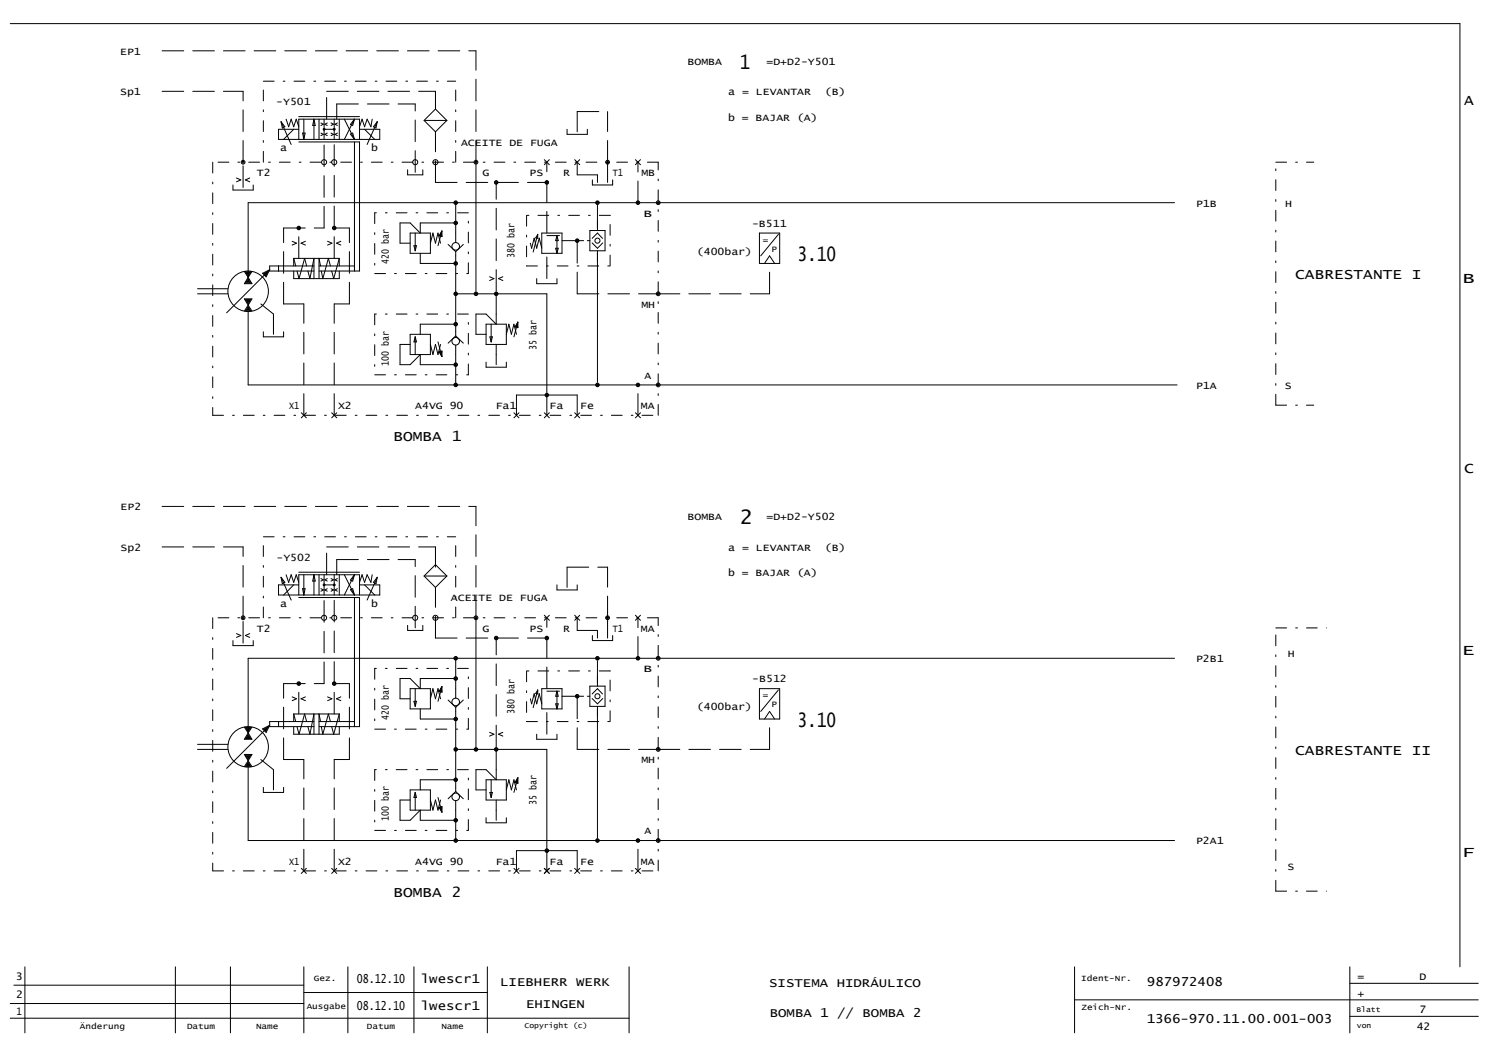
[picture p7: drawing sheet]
<svg xmlns="http://www.w3.org/2000/svg" width="582mm" height="406mm" viewBox="0 0 582 406" stroke-linecap="round" stroke-linejoin="round" font-family="sans-serif">
<g fill="none" stroke="#000" stroke-width=".39">
<path d="M4 9.2h567v369M109.9 47.6l1.5 2-1 .5zM109.9 47.6l4 8.9M111.9 46.6l1 3 1-3 1 3 1-3 1 3M114.9 50.6l-4 3.9M116.9 50.6h-8v3.9h39.6v-3.9h-7.9M116.9 54.5v-7.9h23.7v7.9M116.9 55.5h23.7v50.5h-15.8M116.9 45.6h23.7M118.3 52.1h1l-.5 2.4zM118.8 46.6v7.9M122.8 46.6v7.9"/>
<path d="M122.8 46.6l.5 2.5h-1zM124.8 46.6v7.9M125.5 48.1l1 .5-1 .5M125.5 52.1l1 .4-1 .5M126.8 50.6h3.9M126.8 46.6v7.9M128 48.1l-.9 .5 .9 .5M128 52.1l-.9 .4 .9 .5M129.5 48.1l.9 .5-.9 .5M129.5 52.1l.9 .4-.9 .5M130.7 46.6v7.9M132 48.1l-1 .5 1 .5"/>
<path d="M132 52.1l-1 .4 1 .5M132.7 46.6v7.9M134.7 46.6l3.9 7.9M137.1 52.5l.8-.4 .7 2.4zM138.6 46.6l-.7 2.5-.8-.4zM138.6 46.6l-3.9 7.9M138.6 55.5v50.5M142.6 50.6l4 3.9M145.6 46.6l-.5 3-1.5-3-1 3-1-3-1 3M147.6 47.6l-.5 2.5-1-.5zM147.6 47.6l-4 8.9M165.9 47.1l4.4-4.5 4.5 4.5-4.5 4.5z"/>
<path d="M221.8 50.6v1.9h7.9v-1.9M91.1 72.3v2h7.9v-2M92.5 69.6l1.7 .8-1.7 .7M97.7 69.6l-1.7 .8 1.7 .7M159.4 66.4v2h6v-2M178.2 79.3v15.6M186.2 63.4v50.5M212.9 62.4l2 2M214.9 62.4l-2 2M224.8 62.4l2 2M226.8 62.4l-2 2M231.7 70.4v1.9h7.9v-1.9"/>
<path d="M248.5 62.4l2 2M250.5 62.4l-2 2M459.4 79.3h-362.3v29.2M114.3 94.4l1.7 .7-1.7 .8M119.5 94.4l-1.7 .7 1.7 .8M128.1 94.4l1.7 .7-1.7 .8M133.3 94.4l-1.7 .7 1.7 .8M160.4 91.2h7.9v7.9h-7.9zM161.9 96.1h1l-.5 2zM162.4 91.2v6.9M164.4 99.1v3.9h13.8M168.3 95.1l1-3.9 1 3.9 1-3.9 1 3.9"/>
<path d="M172.8 90.4l.1 2.1-1.2-.3zM172.8 90.4l-1.5 5.7M172.8 90.4l-.8 1.8 .7 .2v-1.4l-.4 1.1 .3 .1-.1-.7M175.3 95.6l2.9 2.8M178.2 87.2h-13.8v4M178.2 98.4v33M181.2 95.6l-3 2.8M207.4 95.1l.5 2 1-4 1 4 1-4 1 4M210.3 91.8l-.8 1.2 .8 .2v-1.5l-1.8 6.9M211.9 91.2h7.9v7.9h-7.9zM213.9 92.1h4.9M217.3 97.1h1l-.5 2z"/>
<path d="M217.8 92.1l.5 2h-1zM217.8 92.1v7M229.7 94.1h1M230.7 90.2h6v7.9h-6zM231.6 95l2.1 2.1 2.1-2.1M231.6 93.2l2.1-2 2 2M233.7 80.3v9.9M233.7 98.1v51.5M297 91.2h8v11.8h-8zM304.5 91.7l-7 8.4M77.3 114.9h11.8M77.3 112.9h11.8"/>
<path d="M95.6 116.9h2.9l-1.4 2.5zM95.6 106.2l1.5 2.3M96 106.3h2.1l-1 1.7zM96.1 117.2h2l-1 1.6zM96.5 106.6h1.2l-.6 .8zM96.6 117.5h1l-.5 .7zM96.9 117.7l.2 .2 .2-.2h-.3M96.9 110.2l.2-.2 .2 .2zM97 106.9h.2zM97.1 120l1 1.6h-2zM97.1 108.5l1.4 2.5h-2.9zM97.1 109.1l1 1.6h-2z"/>
<path d="M97.1 109.7l.5 .7h-1zM97.1 119.4l1.4 2.3M97.1 119.4l-1.5 2.3M98.5 106.2l-1.4 2.3M102.7 106.9l2.8-1.4-1.4 2.8zM103.2 107l1.6-.8-.8 1.6zM103.7 107.1l.4-.2-.2 .5zM105.5 105.5l-16.9 16.8M108.9 104v2M114.9 106v3h17.8v-3M114.9 101.1v2.9M114.9 101.1l.8 2.9"/>
<path d="M114.9 101.1h17.8M119.9 104l-.8-2.9-2.1 7.9-.8-3M120.4 106l.8 3 1.6-7.9v7.9M122.8 104h-17.3v2h17.3M124.8 104h13.8M125.4 104l-.6-2.9v7.9M129.2 104l-.8-2.9-2.1 7.9-.6-3M132.7 101.1v2.9M132.7 101.1l-2.2 7.9-.8-3M178.2 114.9h35.7v47.5M191.5 108.2l1.7 .8-1.7 .7M194.1 114.9v11.9"/>
<path d="M196.7 108.2l-1.7 .8 1.7 .7M209.9 109v2h7.9v-2M299 103l2-2.9 2 2.9M97.1 121.8v28.8h363.3M97.1 120.5l.5 .8h-1zM97.1 120.8l.2 .3h-.4zM103 129.8v1.9h7.9v-1.9M160.4 130.8h7.9v7.9h-7.9zM162.4 131.7v7M162.4 131.7l.5 2h-1zM164.4 138.7v3.9h13.8M168.3 134.7l1 4 1-4 1 4 1-4"/>
<path d="M171.3 133.7l1.5 5.8M171.7 137.6l1.2-.3-.1 2.2zM172.5 138.3l.1-.6-.3 .1 .4 1v-1.3l-.7 .2 .8 1.8M178.2 126.8h-13.8v4M178.2 135v15.6M178.2 131.4l3 2.8M178.2 131.4l-2.9 2.8M190.1 126.8h7.9v7.9h-7.9zM191.6 131.7h1l-.5 2zM192.1 126.8v6.9M194.1 134.7v7.9M198 130.8l1-4 1 4 1-4 1 4"/>
<path d="M202.5 126l.1 2.2-1.2-.3zM202.5 126l-1.5 5.7M202.5 126l-.8 1.8 .7 .2v-1.4l-.4 1.1 .3 .1-.1-.6M190.1 141.6v2h7.9v-2M117.8 161.4l2 2M119.8 161.4l-2 2M129.7 161.4l2 2M131.7 161.4l-2 2M201 161.4l2 2M202 162.4v-7.9h23.8v7.9M203 161.4l-2 2M212.9 161.4l2 2"/>
<path d="M214.9 161.4l-2 2M224.8 161.4l2 2M226.8 161.4l-2 2M248.5 161.4l2 2M250.5 161.4l-2 2M109.9 225.8l1.5 2-1 .5zM109.9 225.8l4 8.9M111.9 224.8l1 3 1-3 1 3 1-3 1 3M114.9 228.8l-4 3.9M116.9 228.8h-8v3.9h39.6v-3.9h-7.9M116.9 232.7v-7.9h23.7v7.9M116.9 233.7h23.7v50.5h-15.8"/>
<path d="M116.9 223.8h23.7M118.3 230.3h1l-.5 2.4zM118.8 224.8v7.9M122.8 224.8v7.9M122.8 224.8l.5 2.5h-1zM124.8 224.8v7.9M125.5 226.3l1 .5-1 .5M125.5 230.3l1 .4-1 .5M126.8 224.8v7.9M126.8 228.8h3.9M128 226.3l-.9 .5 .9 .5M128 230.3l-.9 .4 .9 .5"/>
<path d="M129.5 226.3l.9 .5-.9 .5M129.5 230.3l.9 .4-.9 .5M130.7 224.8v7.9M132 226.3l-1 .5 1 .5M132 230.3l-1 .4 1 .5M132.7 224.8v7.9M134.7 224.8l3.9 7.9M137.1 230.7l.8-.4 .7 2.4zM138.6 224.8l-.7 2.5-.8-.4zM138.6 224.8l-3.9 7.9M138.6 233.7v50.5M142.6 228.8l4 3.9"/>
<path d="M145.6 224.8l-.5 3-1.5-3-1 3-1-3-1 3M147.6 225.8l-.5 2.5-1-.5zM147.6 225.8l-4 8.9M165.9 225.3l4.4-4.5 4.5 4.5-4.5 4.5zM217.8 228.8v1.9h8v-1.9M91.1 250.5v2h7.9v-2M92.5 247.8l1.7 .8-1.7 .7M97.7 247.8l-1.7 .8 1.7 .7M159.4 244.6v2h6v-2M178.2 257.5v15.6M186.2 241.6v50.5M212.9 240.6l2 2"/>
<path d="M214.9 240.6l-2 2M224.8 240.6l2 2M226.8 240.6l-2 2M231.7 248.6v1.9h7.9v-1.9M233.7 258.5v9.9M248.5 240.6l2 2M250.5 240.6l-2 2M459.4 257.5h-362.3v29.2M114.3 272.6l1.7 .7-1.7 .8M114.9 279.3v2.9M114.9 279.3l.8 2.9M114.9 279.3h17.8"/>
<path d="M119.5 272.6l-1.7 .7 1.7 .8M128.1 272.6l1.7 .7-1.7 .8M132.7 279.3v2.9M132.7 279.3l-2.2 7.9-.8-3M133.3 272.6l-1.7 .7 1.7 .8M160.4 269.4h7.9v7.9h-7.9zM161.9 274.3h1l-.5 2zM162.4 269.4v6.9M164.4 277.3v3.9h13.8M168.3 273.3l1-3.9 1 3.9 1-3.9 1 3.9M172.8 268.6l.1 2.1-1.2-.3zM172.8 268.6l-1.5 5.7"/>
<path d="M172.8 268.6l-.8 1.8 .7 .2v-1.4l-.4 1.1 .3 .1-.1-.7M175.3 273.8l2.9 2.8M178.2 265.4h-13.8v4M178.2 276.6v33M181.2 273.8l-3 2.8M207.4 273.3l.5 2 1-4 1 4 1-4 1 4M210.3 270l-.8 1.2 .8 .2v-1.5l-1.8 6.9M211.9 269.4h7.9v7.9h-7.9zM213.9 270.3h4.9M217.3 275.3h1l-.5 2zM217.8 270.3v7M217.8 270.3l.5 2h-1z"/>
<path d="M229.7 272.3h1M230.7 268.4h6v7.9h-6zM231.6 273.2l2.1 2.1 2.1-2.1M231.6 271.4l2.1-2 2 2M233.7 276.3v51.5M297 269.4h8v11.8h-8zM304.5 269.9l-7 8.4M77.3 293.1h11.8M77.3 291.1h11.8M95.6 295.1h2.9l-1.4 2.5zM95.6 284.4l1.5 2.3M96 284.5h2.1l-1 1.7z"/>
<path d="M96.1 295.4h2l-1 1.6zM96.5 284.8h1.2l-.6 .8zM96.6 295.7h1l-.5 .7zM96.9 295.9l.2 .2 .2-.2h-.3M96.9 288.4l.2-.2 .2 .2zM97 285.1h.2zM97.1 298.2l1 1.6h-2zM97.1 298.7l.5 .8h-1zM97.1 299l.2 .3h-.4zM97.1 286.7l1.4 2.5h-2.9zM97.1 287.3l1 1.6h-2zM97.1 287.9l.5 .7h-1z"/>
<path d="M97.1 297.6l1.4 2.3M97.1 297.6l-1.5 2.3M98.5 284.4l-1.4 2.3M102.7 285.1l2.8-1.4-1.4 2.8zM103.2 285.2l1.6-.8-.8 1.6zM103.7 285.3l.4-.2-.2 .5zM105.5 283.7l-16.9 16.8M108.9 282.2v2M114.9 284.2v3h17.8v-3M119.9 282.2l-.8-2.9-2.1 7.9-.8-3M120.4 284.2l.8 3 1.6-7.9v7.9M122.8 282.2h-17.3v2h17.3"/>
<path d="M124.8 282.2h13.8M125.4 282.2l-.6-2.9v7.9M129.2 282.2l-.8-2.9-2.1 7.9-.6-3M178.2 293.1h35.7v47.5M191.5 286.4l1.7 .8-1.7 .7M194.1 293.1v11.9M196.7 286.4l-1.7 .8 1.7 .7M209.9 287.2v2h7.9v-2M299 281.2l2-2.9 2 2.9M97.1 300v28.8h362.3M103 308v1.9h7.9v-1.9M160.4 309h7.9v7.9h-7.9z"/>
<path d="M162.4 309.9v7M162.4 309.9l.5 2h-1zM164.4 316.9v3.9h13.8M168.3 312.9l1 4 1-4 1 4 1-4M171.3 311.9l1.5 5.8M171.7 315.8l1.2-.3-.1 2.2zM172.5 316.5l.1-.6-.3 .1 .4 1v-1.3l-.7 .2 .8 1.8M178.2 305h-13.8v4M178.2 313.2v15.6M178.2 309.6l3 2.8M178.2 309.6l-2.9 2.8M190.1 305h7.9v7.9h-7.9z"/>
<path d="M190.1 319.8v2h7.9v-2M191.6 309.9h1l-.5 2zM192.1 305v6.9M194.1 312.9v7.9M198 309l1-4 1 4 1-4 1 4M202.5 304.2l.1 2.2-1.2-.3zM202.5 304.2l-1.5 5.7M202.5 304.2l-.8 1.8 .7 .2v-1.4l-.4 1.1 .3 .1-.1-.6M117.8 339.6l2 2M119.8 339.6l-2 2M129.7 339.6l2 2M131.7 339.6l-2 2"/>
<path d="M201 339.6l2 2M203 339.6l-2 2M212.9 339.6l2 2M214.9 339.6l-2 2M224.8 339.6l2 2M226.8 339.6l-2 2M248.5 339.6l2 2M250.5 339.6l-2 2M202 340.6v-7.9h23.8v7.9M9.7 378.2v25.8M68.6 378.2v25.8M90.1 378.2v25.8"/>
<path d="M118.8 378.2v25.8M136.1 378.2v25.8M161.9 378.2v25.8M190.6 378.2v25.8M246.1 378.2v25.8M420.3 378.2v25.8M528 378.2v25.8M4 398.3h242.1M4 392.5h114.8M5.4 385.3h113.4M118.8 388.2h71.8M420.3 391.1h157.9"/>
<path d="M528 397.5h50.2M528 384.6h50.2"/>
<circle cx="126.8" cy="50.6" r=".35"/>
<circle cx="126.8" cy="50.6" r=".25"/>
<circle cx="126.8" cy="50.6" r=".1"/>
<circle cx="130.7" cy="50.6" r=".35"/>
<circle cx="130.7" cy="50.6" r=".25"/>
<circle cx="130.7" cy="50.6" r=".1"/>
<circle cx="95.1" cy="63.4" r=".74"/>
<circle cx="95.1" cy="63.4" r=".37"/>
<circle cx="126.8" cy="63.4" r=".99"/>
<circle cx="130.7" cy="63.4" r=".99"/>
<circle cx="162.4" cy="63.4" r=".99"/>
<circle cx="170.3" cy="63.4" r=".99"/>
<circle cx="178.2" cy="79.3" r=".5"/>
<circle cx="178.2" cy="79.3" r=".69"/>
<circle cx="178.2" cy="79.3" r=".2"/>
<circle cx="186.2" cy="63.4" r=".37"/>
<circle cx="186.2" cy="63.4" r=".74"/>
<circle cx="194.1" cy="71.4" r=".69"/>
<circle cx="194.1" cy="71.4" r=".5"/>
<circle cx="194.1" cy="71.4" r=".2"/>
<circle cx="213.9" cy="71.4" r=".69"/>
<circle cx="213.9" cy="71.4" r=".5"/>
<circle cx="213.9" cy="71.4" r=".2"/>
<circle cx="233.7" cy="79.3" r=".5"/>
<circle cx="233.7" cy="79.3" r=".69"/>
<circle cx="233.7" cy="79.3" r=".2"/>
<circle cx="237.6" cy="63.4" r=".74"/>
<circle cx="237.6" cy="63.4" r=".37"/>
<circle cx="249.5" cy="79.3" r=".5"/>
<circle cx="249.5" cy="79.3" r=".69"/>
<circle cx="249.5" cy="79.3" r=".2"/>
<circle cx="257.4" cy="79.3" r=".74"/>
<circle cx="257.4" cy="79.3" r=".37"/>
<circle cx="116.9" cy="89.2" r=".5"/>
<circle cx="116.9" cy="89.2" r=".69"/>
<circle cx="116.9" cy="89.2" r=".2"/>
<circle cx="130.7" cy="89.2" r=".5"/>
<circle cx="130.7" cy="89.2" r=".69"/>
<circle cx="130.7" cy="89.2" r=".2"/>
<circle cx="178.2" cy="96.4" r="1.49"/>
<circle cx="178.2" cy="87.2" r=".5"/>
<circle cx="178.2" cy="87.2" r=".69"/>
<circle cx="178.2" cy="87.2" r=".2"/>
<circle cx="225.8" cy="94.1" r=".69"/>
<circle cx="225.8" cy="94.1" r=".5"/>
<circle cx="225.8" cy="94.1" r=".2"/>
<circle cx="233.7" cy="94.1" r=".99"/>
<circle cx="97.1" cy="113.9" r="7.9"/>
<circle cx="178.2" cy="103" r=".5"/>
<circle cx="178.2" cy="114.9" r=".5"/>
<circle cx="178.2" cy="103" r=".69"/>
<circle cx="178.2" cy="114.9" r=".69"/>
<circle cx="178.2" cy="114.9" r=".2"/>
<circle cx="178.2" cy="103" r=".2"/>
<circle cx="186.2" cy="114.9" r=".69"/>
<circle cx="186.2" cy="114.9" r=".5"/>
<circle cx="186.2" cy="114.9" r=".2"/>
<circle cx="194.1" cy="114.9" r=".69"/>
<circle cx="194.1" cy="114.9" r=".5"/>
<circle cx="194.1" cy="114.9" r=".2"/>
<circle cx="257.4" cy="114.9" r=".74"/>
<circle cx="257.4" cy="114.9" r=".37"/>
<circle cx="178.2" cy="133.5" r="1.49"/>
<circle cx="178.2" cy="126.8" r=".5"/>
<circle cx="178.2" cy="126.8" r=".69"/>
<circle cx="178.2" cy="126.8" r=".2"/>
<circle cx="178.2" cy="142.6" r=".5"/>
<circle cx="178.2" cy="150.6" r=".5"/>
<circle cx="178.2" cy="142.6" r=".69"/>
<circle cx="178.2" cy="150.6" r=".69"/>
<circle cx="178.2" cy="150.6" r=".2"/>
<circle cx="178.2" cy="142.6" r=".2"/>
<circle cx="213.9" cy="154.5" r=".69"/>
<circle cx="213.9" cy="154.5" r=".5"/>
<circle cx="213.9" cy="154.5" r=".2"/>
<circle cx="233.7" cy="150.6" r=".5"/>
<circle cx="233.7" cy="150.6" r=".69"/>
<circle cx="233.7" cy="150.6" r=".2"/>
<circle cx="249.5" cy="150.6" r=".5"/>
<circle cx="249.5" cy="150.6" r=".69"/>
<circle cx="249.5" cy="150.6" r=".2"/>
<circle cx="257.4" cy="150.6" r=".74"/>
<circle cx="257.4" cy="150.6" r=".37"/>
<circle cx="126.8" cy="228.8" r=".35"/>
<circle cx="126.8" cy="228.8" r=".1"/>
<circle cx="126.8" cy="228.8" r=".25"/>
<circle cx="130.7" cy="228.8" r=".35"/>
<circle cx="130.7" cy="228.8" r=".1"/>
<circle cx="130.7" cy="228.8" r=".25"/>
<circle cx="95.1" cy="241.6" r=".74"/>
<circle cx="95.1" cy="241.6" r=".37"/>
<circle cx="126.8" cy="241.6" r=".99"/>
<circle cx="130.7" cy="241.6" r=".99"/>
<circle cx="162.4" cy="241.6" r=".99"/>
<circle cx="170.3" cy="241.6" r=".99"/>
<circle cx="178.2" cy="257.5" r=".5"/>
<circle cx="178.2" cy="257.5" r=".69"/>
<circle cx="178.2" cy="257.5" r=".2"/>
<circle cx="186.2" cy="241.6" r=".74"/>
<circle cx="186.2" cy="241.6" r=".37"/>
<circle cx="194.1" cy="249.6" r=".69"/>
<circle cx="194.1" cy="249.6" r=".5"/>
<circle cx="194.1" cy="249.6" r=".2"/>
<circle cx="213.9" cy="249.6" r=".69"/>
<circle cx="213.9" cy="249.6" r=".5"/>
<circle cx="213.9" cy="249.6" r=".2"/>
<circle cx="233.7" cy="257.5" r=".5"/>
<circle cx="233.7" cy="257.5" r=".69"/>
<circle cx="233.7" cy="257.5" r=".2"/>
<circle cx="237.6" cy="241.6" r=".74"/>
<circle cx="237.6" cy="241.6" r=".37"/>
<circle cx="249.5" cy="257.5" r=".5"/>
<circle cx="249.5" cy="257.5" r=".69"/>
<circle cx="249.5" cy="257.5" r=".2"/>
<circle cx="257.4" cy="257.5" r=".74"/>
<circle cx="257.4" cy="257.5" r=".37"/>
<circle cx="116.9" cy="267.4" r=".5"/>
<circle cx="116.9" cy="267.4" r=".69"/>
<circle cx="116.9" cy="267.4" r=".2"/>
<circle cx="130.7" cy="267.4" r=".5"/>
<circle cx="130.7" cy="267.4" r=".69"/>
<circle cx="130.7" cy="267.4" r=".2"/>
<circle cx="178.2" cy="274.6" r="1.49"/>
<circle cx="178.2" cy="265.4" r=".5"/>
<circle cx="178.2" cy="265.4" r=".69"/>
<circle cx="178.2" cy="265.4" r=".2"/>
<circle cx="225.8" cy="272.3" r=".69"/>
<circle cx="225.8" cy="272.3" r=".5"/>
<circle cx="225.8" cy="272.3" r=".2"/>
<circle cx="233.7" cy="272.3" r=".99"/>
<circle cx="97.1" cy="292.1" r="7.9"/>
<circle cx="178.2" cy="281.2" r=".5"/>
<circle cx="178.2" cy="293.1" r=".5"/>
<circle cx="178.2" cy="293.1" r=".69"/>
<circle cx="178.2" cy="281.2" r=".69"/>
<circle cx="178.2" cy="281.2" r=".2"/>
<circle cx="178.2" cy="293.1" r=".2"/>
<circle cx="186.2" cy="293.1" r=".69"/>
<circle cx="186.2" cy="293.1" r=".5"/>
<circle cx="186.2" cy="293.1" r=".2"/>
<circle cx="194.1" cy="293.1" r=".69"/>
<circle cx="194.1" cy="293.1" r=".5"/>
<circle cx="194.1" cy="293.1" r=".2"/>
<circle cx="257.4" cy="293.1" r=".37"/>
<circle cx="257.4" cy="293.1" r=".74"/>
<circle cx="178.2" cy="311.7" r="1.49"/>
<circle cx="178.2" cy="305" r=".5"/>
<circle cx="178.2" cy="305" r=".69"/>
<circle cx="178.2" cy="305" r=".2"/>
<circle cx="178.2" cy="320.8" r=".5"/>
<circle cx="178.2" cy="328.8" r=".5"/>
<circle cx="178.2" cy="328.8" r=".69"/>
<circle cx="178.2" cy="320.8" r=".69"/>
<circle cx="178.2" cy="320.8" r=".2"/>
<circle cx="178.2" cy="328.8" r=".2"/>
<circle cx="213.9" cy="332.7" r=".69"/>
<circle cx="213.9" cy="332.7" r=".5"/>
<circle cx="213.9" cy="332.7" r=".2"/>
<circle cx="233.7" cy="328.8" r=".5"/>
<circle cx="233.7" cy="328.8" r=".69"/>
<circle cx="233.7" cy="328.8" r=".2"/>
<circle cx="249.5" cy="328.8" r=".5"/>
<circle cx="249.5" cy="328.8" r=".69"/>
<circle cx="249.5" cy="328.8" r=".2"/>
<circle cx="257.4" cy="328.8" r=".74"/>
<circle cx="257.4" cy="328.8" r=".37"/>
</g>
<g fill="none" stroke="#000" stroke-width=".39" stroke-dasharray="8.5 3.5">
<path d="M63.4 19.9h122.8M63.4 35.7h31.7M127.8 35.7h42.5M127.8 46.6v-10.9M131.7 46.6v-5.9M131.7 40.7h30.7M170.3 42.6v-6.9M174.8 47.1h-8.9M225.8 51.6v-8M225.8 43.6h11.8M95.1 73.3v-9.9M95.1 63.4v-27.7"/>
<path d="M162.4 67.4v-26.7M170.3 71.4v-19.8M170.3 71.4h43.6M186.2 63.4v-43.5M225.8 68.4v-5M225.8 68.4h7.9M233.7 71.4v-3M237.6 71.4v-8M237.6 63.4v-19.8M249.5 79.3v-15.9M110.9 89.2h15.9M126.8 89.2v-33.7"/>
<path d="M130.7 89.2h6M156.5 95.1v-7.9M156.5 87.2h3.9M160.4 87.2l4 4M160.4 95.1h-3.9M213.9 91.2v-27.8M219.8 94.1h9.9M102 118.9l5 3.9M110.9 118.9v-29.7M110.9 118.9h7.9M116.9 101.1v-11.9M130.7 101.1v-45.6"/>
<path d="M130.7 118.9h6M136.7 118.9v-29.7M194.1 113.9v-42.5M213.9 109v-9.9M225.8 114.9v-20.8M225.8 114.9h31.6M257.4 114.9h43.6M301 114.9v-11.9M107 130.8v-8M156.5 134.7v7.9M160.4 134.7h-3.9M186.2 130.8v-8"/>
<path d="M186.2 122.8h3.9M190.1 122.8l4 4M190.1 130.8h-3.9M156.5 142.6h3.9M160.4 142.6l4-3.9M118.8 162.4v-43.5M130.7 162.4v-43.5M249.5 162.4v-11.8M63.4 198.1h122.8M63.4 213.9h31.7M127.8 213.9h42.5M131.7 218.9h30.7"/>
<path d="M127.8 224.8v-10.9M131.7 224.8v-5.9M170.3 221.8v-7.9M174.8 225.3h-8.9M221.8 229.8v-8M221.8 221.8h15.8M95.1 251.5v-9.9M95.1 241.6v-27.7M162.4 245.6v-26.7M170.3 249.6v-19.8M170.3 249.6h43.6M186.2 241.6v-43.5"/>
<path d="M225.8 246.6v-5M225.8 246.6h7.9M233.7 249.6v-3M237.6 249.6v-8M237.6 241.6v-19.8M249.5 257.5v-15.9M110.9 267.4h15.9M116.9 279.3v-11.9M126.8 267.4v-33.7M130.7 279.3v-45.6M130.7 267.4h6M156.5 273.3v-7.9"/>
<path d="M156.5 265.4h3.9M160.4 265.4l4 4M160.4 273.3h-3.9M213.9 269.4v-27.8M219.8 272.3h9.9M102 297.1l5 3.9M110.9 297.1v-29.7M110.9 297.1h7.9M130.7 297.1h6M136.7 297.1v-29.7M194.1 292.1v-42.5M213.9 287.2v-9.9"/>
<path d="M225.8 293.1v-20.8M225.8 293.1h31.6M257.4 293.1h43.6M301 293.1v-11.9M107 309v-8M156.5 312.9v7.9M160.4 312.9h-3.9M186.2 309v-8M186.2 301h3.9M190.1 301l4 4M190.1 309h-3.9M156.5 320.8h3.9"/>
<path d="M160.4 320.8l4-3.9M118.8 340.6v-43.5M130.7 340.6v-43.5M249.5 340.6v-11.8"/>
</g>
<g fill="none" stroke="#000" stroke-width=".39" stroke-dasharray="4.2 3.5 .7 3.5">
<path d="M103 31.8h75.2M83.2 63.4v99M103 63.4v-31.6M178.2 63.4v-31.6M257.4 63.4h-174.2M499 63.4h14.8M146.6 83.2v23.8M183.2 83.2h-36.6M206 84.2v19.8M238.6 84.2h-32.6M146.6 107h36.6M183.2 107v-23.8"/>
<path d="M206 104h32.6M238.6 104v-19.8M146.6 122.8v23.8M183.2 122.8h-36.6M146.6 146.6h36.6M183.2 146.6v-23.8M499 158.5v-95.1M499 158.5h14.8M83.2 162.4h174.2M257.4 162.4v-99M103 210h75.2M83.2 241.6v99"/>
<path d="M103 241.6v-31.6M178.2 241.6v-31.6M257.4 241.6h-174.2M499 245.6h19.8M146.6 261.4v23.8M183.2 261.4h-36.6M206 262.4v19.8M238.6 262.4h-32.6M146.6 285.2h36.6M183.2 285.2v-23.8M206 282.2h32.6M238.6 282.2v-19.8"/>
<path d="M146.6 301v23.8M183.2 301h-36.6M146.6 324.8h36.6M183.2 324.8v-23.8M83.2 340.6h174.2M257.4 340.6v-99M499 348.6v-103M499 348.6h19.8"/>
</g>
<g font-size="7.8">
<text x="289.3" y="26.9">1</text>
<text x="311.9" y="102.2">3.10</text>
<text x="289.4" y="205.1">2</text>
<text x="311.9" y="284.3">3.10</text>
</g>
<g font-size="5.7">
<text x="572.7" y="40.9">A</text>
<text x="572" y="110.5">B</text>
<text x="572.7" y="185.2">C</text>
<text x="571.9" y="256.2">E</text>
<text x="571.8" y="335.2">F</text>
</g>
<g font-size="5.6">
<text x="506.6" y="109.2">CABRESTANTE I</text>
<text x="153.9" y="172.6">BOMBA 1</text>
<text x="506.6" y="295.3">CABRESTANTE II</text>
<text x="153.9" y="350.8">BOMBA 2</text>
</g>
<g font-size="4.9">
<text x="139.5" y="384.4">08.12.10</text>
<text x="164.6" y="384.4">lwescr1</text>
<text x="195.6" y="385.8">LIEBHERR WERK</text>
<text x="300.8" y="386.1">SISTEMA HIDRÁULICO</text>
<text x="448.6" y="385.8">987972408</text>
<text x="139.5" y="395.1">08.12.10</text>
<text x="164.6" y="395.1">lwescr1</text>
<text x="205.7" y="394.4">EHINGEN</text>
<text x="301.1" y="397.6">BOMBA 1 // BOMBA 2</text>
<text x="448.5" y="400.2">1366-970.11.00.001-003</text>
</g>
<g font-size="4.1">
<text x="6.2" y="383.3">3</text>
<text x="530.9" y="383.3">=</text>
<text x="555.3" y="383.3">D</text>
<text x="530.9" y="389.8">+</text>
<text x="6.3" y="390.5">2</text>
<text x="6.4" y="397">1</text>
<text x="555.3" y="396.3">7</text>
<text x="554.1" y="402.7">42</text>
</g>
<g font-size="3.9">
<text x="47" y="21.4">EP1</text>
<text x="268.9" y="25.4">BOMBA</text>
<text x="299.8" y="25.4">=D+D2-Y501</text>
<text x="47" y="37.3">Sp1</text>
<text x="108" y="41.2">-Y501</text>
<text x="284.9" y="37.3">a = LEVANTAR</text>
<text x="322.7" y="37.3">(B)</text>
<text x="284.8" y="47.2">b = BAJAR (A)</text>
<text x="109.5" y="59">a</text>
<text x="145.2" y="59">b</text>
<text x="180.3" y="57.1">ACEITE DE FUGA</text>
<text x="100.5" y="68.9">T2</text>
<text x="188.8" y="68.9">G</text>
<text x="207.1" y="68.9">PS</text>
<text x="220.3" y="68.9">R</text>
<text x="239.7" y="68.9">T1</text>
<text x="250.9" y="68.9">MB</text>
<text x="467.8" y="80.8">P1B</text>
<text x="502.7" y="80.8">H</text>
<text x="251.7" y="84.8">B</text>
<text x="294.1" y="88.7">-B511</text>
<text x="201.2" y="101.1" transform="rotate(-90 201.2 101.1)">380 bar</text>
<text x="272.6" y="99.6">(400bar)</text>
<text x="152.1" y="103.3" transform="rotate(-90 152.1 103.3)">420 bar</text>
<text x="250.9" y="120.4">MH</text>
<text x="209.8" y="136.7" transform="rotate(-90 209.8 136.7)">35 bar</text>
<text x="152.1" y="143" transform="rotate(-90 152.1 143)">100 bar</text>
<text x="252.1" y="148.1">A</text>
<text x="467.8" y="152.1">P1A</text>
<text x="502.6" y="152.1">S</text>
<text x="113.1" y="160">X1</text>
<text x="132.2" y="160">X2</text>
<text x="162.4" y="160">A4VG 90</text>
<text x="193.9" y="160">Fa1</text>
<text x="215" y="160">Fa</text>
<text x="227" y="160">Fe</text>
<text x="250.7" y="160">MA</text>
<text x="47.2" y="199.6">EP2</text>
<text x="268.9" y="203.6">BOMBA</text>
<text x="299.8" y="203.6">=D+D2-Y502</text>
<text x="47.2" y="215.5">Sp2</text>
<text x="284.9" y="215.5">a = LEVANTAR</text>
<text x="322.7" y="215.5">(B)</text>
<text x="108.1" y="219.4">-Y502</text>
<text x="284.8" y="225.4">b = BAJAR (A)</text>
<text x="109.5" y="237.2">a</text>
<text x="145.2" y="237.2">b</text>
<text x="176.4" y="235.3">ACEITE DE FUGA</text>
<text x="100.5" y="247.1">T2</text>
<text x="188.8" y="247.1">G</text>
<text x="207.1" y="247.1">PS</text>
<text x="220.3" y="247.1">R</text>
<text x="239.7" y="247.1">T1</text>
<text x="250.7" y="247.1">MA</text>
<text x="503.7" y="257">H</text>
<text x="251.7" y="263">B</text>
<text x="467.8" y="259">P2B1</text>
<text x="294.2" y="266.9">-B512</text>
<text x="152.1" y="281.5" transform="rotate(-90 152.1 281.5)">420 bar</text>
<text x="201.2" y="279.3" transform="rotate(-90 201.2 279.3)">380 bar</text>
<text x="272.6" y="277.8">(400bar)</text>
<text x="250.9" y="298.6">MH</text>
<text x="209.8" y="314.9" transform="rotate(-90 209.8 314.9)">35 bar</text>
<text x="152.1" y="321.2" transform="rotate(-90 152.1 321.2)">100 bar</text>
<text x="252.1" y="326.3">A</text>
<text x="467.8" y="330.3">P2A1</text>
<text x="113.1" y="338.2">X1</text>
<text x="132.2" y="338.2">X2</text>
<text x="162.4" y="338.2">A4VG 90</text>
<text x="193.9" y="338.2">Fa1</text>
<text x="215" y="338.2">Fa</text>
<text x="227" y="338.2">Fe</text>
<text x="250.7" y="338.2">MA</text>
<text x="503.5" y="340.2">S</text>
</g>
<g font-size="3.4">
<text x="298.4" y="95">=</text>
<text x="301.7" y="98.4">P</text>
<text x="298.4" y="273.2">=</text>
<text x="301.7" y="276.6">P</text>
</g>
<g font-size="3.2">
<text x="122.7" y="383.7">Gez.</text>
<text x="422.9" y="383.7">Ident-Nr.</text>
<text x="120" y="394.5">Ausgabe</text>
<text x="423" y="395.2">Zeich-Nr.</text>
<text x="31.3" y="402.4">Änderung</text>
<text x="73.1" y="402.4">Datum</text>
<text x="100.1" y="402.4">Name</text>
<text x="143.5" y="402.4">Datum</text>
<text x="172.6" y="402.4">Name</text>
</g>
<g font-size="2.9">
<text x="530.5" y="395.8">Blatt</text>
<text x="205.1" y="402.3">Copyright (c)</text>
<text x="530.7" y="402.3">von</text>
</g>
</svg>
